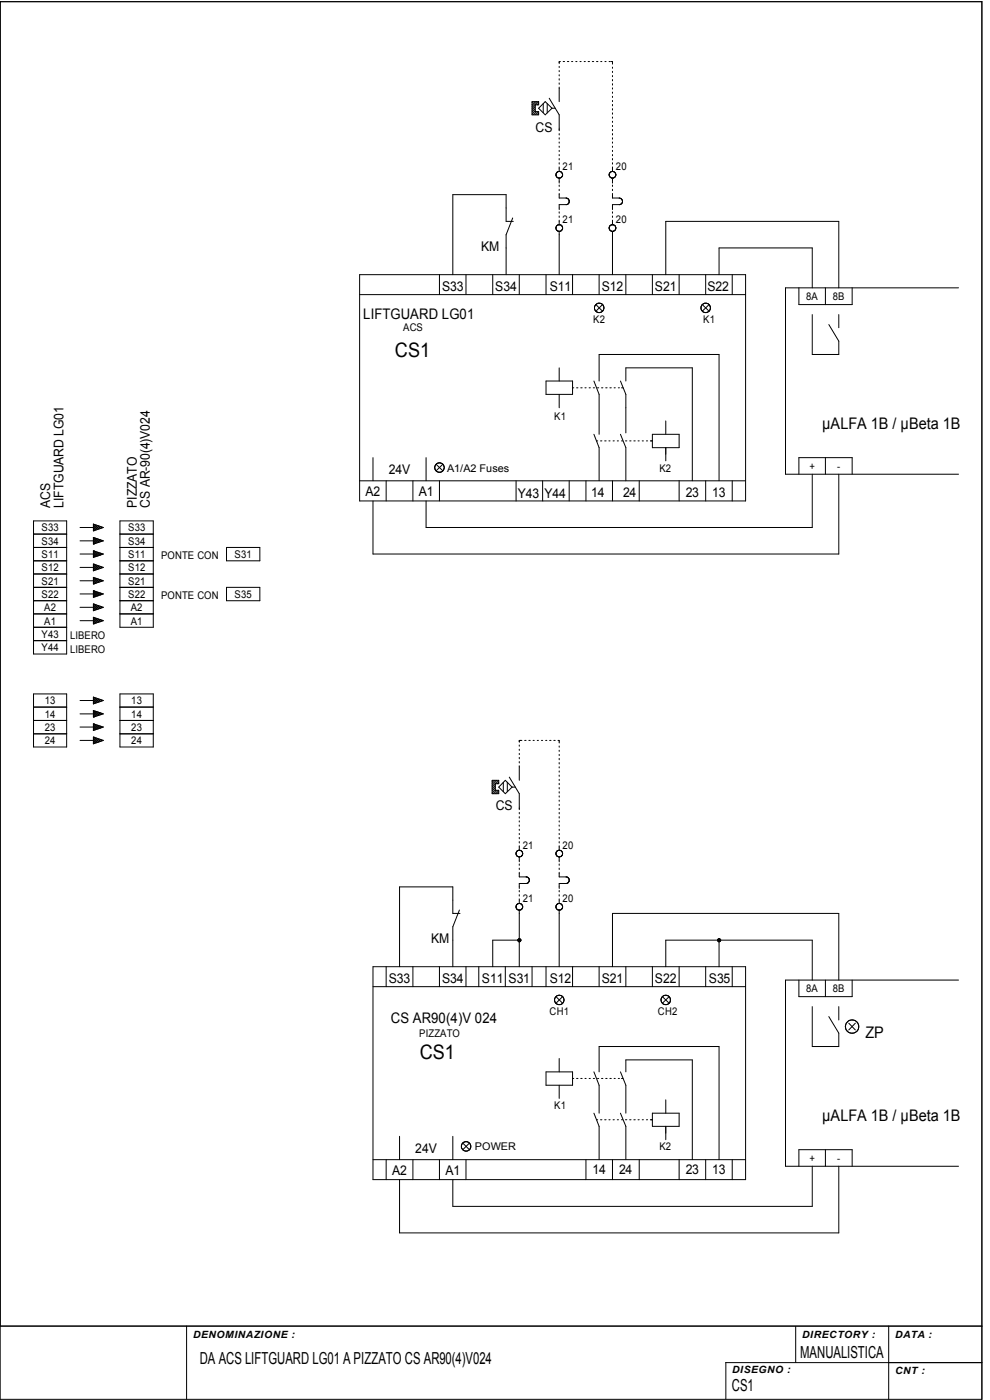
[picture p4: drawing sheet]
<svg xmlns="http://www.w3.org/2000/svg" width="210mm" height="297mm" viewBox="0 0 210 297" stroke-linecap="round" stroke-linejoin="round" font-family="sans-serif">
<g fill="none" stroke="#000" stroke-width=".21">
<path d="M0 .4h208.3v296.5h-208.3zM118.6 14.1v.2M118.6 15v.2M118.6 15.9v.2M118.6 16.7v.3M118.6 17.6v.3M118.6 18.5v3.1M118.9 13.1h-.3v.3M119.5 13.1h.3M120.4 13.1h.2M121.2 13.1h.3M122.1 13.1h.3"/>
<path d="M123 13.1h.3M123.9 13.1h.3M124.8 13.1h.3M125.6 13.1h.3M126.5 13.1h.3M127.4 13.1h.3M128.3 13.1h.3M129.2 13.1h.3M129.6 13.1h.3v.5M129.9 14.2v.3M129.9 15.1v.3M129.9 16v.3"/>
<path d="M129.9 16.9v.3M129.9 17.8v.3M129.9 18.6v.3M129.9 19.5v.3M112.9 21.6h1.4v.6h-.8v1.5h.8v.7h-1.4zM113.1 21.6l-.2 .2M113.5 21.6l-.6 .6M113.5 23.5l-.6 .7M113.5 23.1l-.6 .7M113.5 22.7l-.6 .7M113.5 22.3l-.6 .7M113.7 23.7l-.6 .7"/>
<path d="M113.9 21.6l-1 1M114.2 23.7l-.7 .7M114.3 21.6l-.7 .6M114.3 24l-.4 .4M114.3 22l-.3 .2M115.2 22v1.9M115.7 21.6l1.4 1.4-1.4 1.4-1.4-1.4zM116.1 22v1.9M116.5 20.8l2.1 3.6v3.3M117.1 23h.7M118 37.3v.1M118 37.4l.1 .1"/>
<path d="M118 36.7v.1M118 37.4h.1M118.1 37.5v.1M118.3 37.7h.1M118.4 37.7v.1M118.6 28.3v.3M118.6 29.2v.3M118.6 30.1v.3M118.6 31v.3M118.6 31.9v.2M118.6 32.8v.2M118.6 33.6v.3"/>
<path d="M118.6 34.5v.3M118.6 35.4v1M118.6 37.8v1M118.6 39.3v.3M118.8 37.7v.1M119.2 36.7l.1 .7-.2 .3h-.7l-.3-.1M119.2 36.7h.1M119.2 36.7l-.2-.3h-.7l-.4 .5 .1 .4M119.3 36.9h.1M119.3 37.2v.1M129.4 36.6v.1M129.4 37.5h.1"/>
<path d="M129.5 36.5h.1M129.5 37.7h.1M129.6 37.7l-.4-.4 .1-.5 .3-.4h.6a.81 .81 0 0 1 .4 .9l-.3 .4M129.6 37.7h.1M129.6 37.7l.2 .1M129.7 37.7h.5M129.9 20.4v.3M129.9 21.3v.3M129.9 22.2v.3M129.9 23v.3M129.9 23.9v.3M129.9 24.8v.3"/>
<path d="M129.9 25.7v.3M129.9 26.6v.3M129.9 27.4v.3M129.9 28.3v.3M129.9 29.2v.3M129.9 30.1v.3M129.9 31v.3M129.9 31.9v.2M129.9 32.8v.2M129.9 33.6v.3M129.9 34.5v.3M129.9 35.4v1"/>
<path d="M129.9 37.8v1M129.9 39.3v.3M130.2 37.7l-.1 .1M130.2 37.7h.1M130.3 36.5h.1M130.3 37.7h.1M130.5 36.7h.1M130.5 37.4v.1M130.6 36.9v.1M130.6 37.2h.1M76.3 58.3h81.9v48h-81.9zM93.2 58.3v4.2"/>
<path d="M98.8 58.3v4.2M104.5 58.3v4.2M108.8 46.2l-1.4 3.6v8.5M108.9 47h-1.5v-5.7h-11.3v17M110.2 58.3v4.2M115.8 58.3v4.2M118 48.1l.4-.4a.81 .81 0 0 1 .9 .4v.6l-.6 .4-.6-.2-.2-.3zM118 48h.1M118 48.7h.1M118.2 47.8h.1M118.3 49h.1M118.6 40.1v.3"/>
<path d="M118.6 41v1l1.8 .1M118.6 44.9v.3M118.6 45.8v.3M118.6 46.7v1M118.6 49.1v9.2M119 49h.1M119 47.8h.1M119.1 47.8v.1M119.1 47.9h.1M119.2 47.9v.1M119.2 48.7v.1M119.3 48.2h.1"/>
<path d="M119.3 48.5v.1M120.4 42.1h.1M120.4 42.1l.2 .3M120.6 42.4l.1 .5-.3 .4-1.8 .1v1.1M120.6 42.4h.1M120.7 42.4v.1M120.7 43h.1M121.5 58.3v4.2M127.1 58.3v4.2M129.3 48.1v.6M129.3 48.7l.3 .3M129.3 48v.1"/>
<path d="M129.3 48.7h.1M129.4 47.9h.1M129.4 47.9l-.1 .1M129.4 48.8h.1M129.4 47.9l.3-.2h.4l.5 .3M129.5 48.9h.1M129.6 49h.1M129.9 40.1v.3M129.9 41v1h1.5l.3 .1a.67 .67 0 0 1 .2 1l-.2 .2M129.9 44.9v.3M129.9 45.8v.3M129.9 46.7v1"/>
<path d="M129.9 49.1v9.2M130.2 49h.1M130.3 47.8h.1M130.6 48.1l-.1 .7-.5 .3-.4-.1M130.6 48v.1M130.6 48.7h.1M130.6 48.2v.1M130.6 48.5h.1M131.6 43.4h.1M131.7 43.3l-1.8 .1v1.1M131.7 43.3h.1M131.9 42.3v.1"/>
<path d="M132.8 58.3v4.2M138.4 58.3v4.2M141.2 58.3v-11.3h36.7v14.1M144.1 58.3v4.2M149.7 58.3v4.2M152.5 58.3v-5.7h19.8v8.5M155.3 58.3v4.2M76.3 62.5h81.9M118.6 78v2.8M126.2 65.6h.1M126.2 65.7v.1M126.4 64.6l1.4 1.4"/>
<path d="M127.3 66.3h.1M127.4 64.4h.1M127.5 66.2h.1M127.5 64.4h.1M127.8 64.6l-1.4 1.4M128 65.7h.1M128.1 65h.1M128.1 65.5v.1M148.7 65.4h.1M148.8 64.9l-.1 .7 .4 .5 .4 .2h.5l.4-.3M148.8 64.8v.1M149 64.6l.5-.3h.4l.5 .3"/>
<path d="M149 64.6l-.2 .2M149 64.6l1.4 1.4M149.2 66.2h.1M149.4 64.4h.1M149.9 66.3h.1M150.4 64.6a.97 .97 0 0 1 0 1.4M150.4 64.6l-1.4 1.4M169.5 61.1v3.5h11.3v-3.5M172.3 66.7v8.5h5.6v-2.8l-2.1-3.5M175.1 61.1v3.5M177.9 66.7v2.8M203.3 61.1h-36.7v39.5h36.7"/>
<path d="M79.1 97.1v4.9M90.4 97.1v4.9M92.3 98.8l.6-.6h.6a1 1 0 0 1 .5 1.6l-.3 .3M92.3 98.9l-.1 .6 .5 .6 .3 .1 .7-.1M92.3 98.8v.1M92.3 99.6v.1M92.5 98.5l1.4 1.4M93.1 98.2h-.1M93.4 98.2h.1M93.9 98.5l-1.4 1.4M115.8 80.8h5.7v2.9h-5.7zM118.6 83.7v2.8"/>
<path d="M121.5 82.3h.2M122.3 82.3h.3M123.2 82.3h.3M124.1 82.3h.2M125 82.3h.2M125.9 82.3h.2M126 80.8l1.1 2.9v8.4M126 92.1l1.1 2.9v7M126.5 93.5h.3M126.7 82.3h.3M127.1 80.8v-5.6h25.4v26.8M127.4 93.5h.3"/>
<path d="M127.6 82.3h.3M128.3 93.5h.3M128.5 82.3h.3M129.2 93.5h.2M129.4 82.3h.3M130 93.5h.3M130.3 82.3h.2M130.9 93.5h.3M131.1 82.3h.3M131.6 80.8l1.2 2.9v8.1M131.6 92.1l1.2 2.9v7M131.8 82.3h.4"/>
<path d="M131.8 93.5h.3M132.7 93.5h.3M132.8 80.8v-2.8h14.1v24M133.6 93.5h.3M134.5 93.5h.2M135.3 93.5h.3M136.2 93.5h.3M137.1 93.5h.3M138 93.5h.4M138.4 92.1h5.7v2.9h-5.7zM141.2 89.3v2.8M141.2 95v2.8"/>
<path d="M175.1 97.1v3.5M7.1 110.5h7v28.2h-7zM7.1 119h7M7.1 116.1h7M7.1 113.3h7M17 111.9h2.8M17 114.7h2.8M17 117.5h2.8M19.8 116.9h.1M19.8 119.7h.1M19.8 115.4h.1M19.8 112.6h.1"/>
<path d="M19.8 111.2l2.1 .7-2.1 .7zM19.8 114l2.1 .7-2.1 .7zM19.8 116.9l2.1 .6-2.1 .8zM19.8 119.7l2.1 .7-2.1 .7zM19.8 117l.9 1 .6-.6 .3 .3M19.8 117.3l.3-.4 .9 .9M19.8 117.4l.6 .6M19.8 119.9l.9 .9 .6-.6 .3 .3M19.8 114.2l.9 .9 .6-.6 .3 .3M19.8 114.4l.3-.3 .9 .9M19.8 114.6l.6 .6M19.8 111.4l.9 .9 .6-.6 .3 .3"/>
<path d="M19.8 111.6l.3-.3 .9 .9M19.8 111.8l.6 .6M20.4 117.1l-.6 .6M20.4 119.9l-.6 .6M20.4 114.2l-.6 .6M20.4 111.4l-.6 .6M21 117.2l-.9 .9-.3-.3M21 114.4l-.9 .9-.3-.3M21 111.6l-.9 .9-.3-.3M21.6 117.5l-.3 .2-.6-.5-.9 .9M21.6 114.6l-.3 .3-.6-.6-.9 .9M21.6 111.8l-.3 .3-.6-.6-.9 .9"/>
<path d="M25.4 110.5h7.1v22.6h-7.1zM25.4 119h7.1M25.4 116.1h7.1M25.4 113.3h7.1M48 116.1h7.1v2.9h-7.1zM76.3 102h81.9M81.9 102v4.3M87.6 102v4.3M93.2 102v4.3M93.7 100.1h.1M109.5 102v4.3M115.1 102v4.3"/>
<path d="M120.7 102v4.3M124.3 102v4.3M129.9 102v4.3M135.6 102v4.3M144.1 102v4.3M149.7 102v4.3M155.3 102v4.3M169.5 100.6v-3.5h11.3v3.5M172.3 100.6v11.3h-81.9v-5.6M177.9 100.6v16.9h-98.8v-11.2M7.1 135.9h7M7.1 133.1h7"/>
<path d="M7.1 130.2h7M7.1 127.4h7M7.1 124.6h7M7.1 121.8h7M17 120.4h2.8M17 123.2h2.8M17 126h2.8M17 128.8h2.8M17 131.7h2.8M19.8 132.4h.1M19.8 128.2h.1M19.8 125.3h.1"/>
<path d="M19.8 123.9h.1M19.8 122.5l2.1 .7-2.1 .7zM19.8 125.3l2.1 .7-2.1 .7zM19.8 128.1l2.1 .7-2.1 .8zM19.8 131l2.1 .7-2.1 .7zM19.8 131.2l.9 .9 .6-.6 .3 .3M19.8 131.4l.3-.3 .9 .9M19.8 131.5l.6 .7M19.8 128.3l.9 1 .6-.7 .3 .3M19.8 128.6l.3-.4 .9 .9M19.8 128.7l.6 .6M19.8 125.5l.9 .9 .6-.6 .3 .3"/>
<path d="M19.8 125.7l.3-.3 .9 .9M19.8 125.9l.6 .6M19.8 122.7l.9 .9 .6-.6 .3 .3M19.8 122.9l.3-.3 .9 .9M19.8 123.1l.6 .6M19.8 120.1l.3-.3 .9 .9M19.8 120.2l.6 .7M20.4 131.2l-.6 .6M20.4 128.3l-.6 .7M20.4 125.5l-.6 .6M20.4 122.7l-.6 .6M21 131.4l-.9 .9-.3-.4"/>
<path d="M21 128.5l-.9 .9-.3-.3M21 125.7l-.9 .9-.3-.3M21 122.9l-.9 .9-.3-.3M21 120.1l-.9 .9-.3-.3M21.6 131.5l-.3 .4-.6-.6-.9 .9M21.6 128.8l-.3 .2-.6-.5-.9 .8M21.6 125.9l-.3 .3-.6-.6-.9 1M21.6 123.1l-.3 .3-.6-.6-.9 .9M21.6 120.3l-.3 .3-.6-.6-.9 .9M25.4 130.2h7.1M25.4 127.4h7.1M25.4 124.6h7.1"/>
<path d="M25.4 121.8h7.1M48 124.6h7.1v2.8h-7.1zM7.1 147.2h7v11.3h-7zM7.1 155.7h7M7.1 152.8h7M7.1 150h7M17 148.6h2.8M17 151.4h2.8M17 154.2h2.8M17 157.1h2.8M19.8 156.4h.1M19.8 153.6h.1"/>
<path d="M19.8 152.1h.1M19.8 147.9l2.1 .7-2.1 .7zM19.8 150.7l2.1 .7-2.1 .7zM19.8 153.6l2.1 .6-2.1 .8zM19.8 156.4l2.1 .7-2.1 .7zM19.8 156.6l.9 .9 .6-.6 .3 .3M19.8 156.8l.3-.3 .9 .9M19.8 156.9l.6 .7M19.8 153.7l.9 1 .6-.6 .3 .3M19.8 154l.3-.4 .9 .9M19.8 154.2l.6 .5M19.8 150.9l.9 .9 .6-.6 .3 .3"/>
<path d="M19.8 151.1l.3-.2 .9 .8M19.8 151.3l.6 .6M19.8 148.1l.9 .9 .6-.6 .3 .3M19.8 148.3l.3-.3 .9 .9M19.8 148.5l.6 .6M20.4 156.6l-.6 .6M20.4 153.8l-.6 .6M20.4 150.9l-.6 .7M20.4 148.1l-.6 .6M21 156.8l-.9 .9-.3-.3M21 153.9l-.9 1-.3-.4M21 151.1l-.9 .9-.3-.3"/>
<path d="M21 148.3l-.9 .9-.3-.3M21.6 157l-.3 .3-.6-.6-.9 .9M21.6 154.2l-.3 .2-.6-.5-.9 .9M21.6 151.3l-.3 .3-.6-.6-.9 1M21.6 148.5l-.3 .3-.6-.6-.9 .9M25.4 147.2h7.1v11.3h-7.1zM25.4 155.7h7.1M25.4 152.8h7.1M25.4 150h7.1M110.2 158v.3M110.2 158.9v.3M110.2 159.8v.3"/>
<path d="M110.7 157.1h-.5v.3M111.3 157.1h.3M112.2 157.1h.3M113.1 157.1h.2M114 157.1h.2M114.9 157.1h.2M115.7 157.1h.3M116.6 157.1h.3M117.5 157.1h.3M118.4 157.1h.2v.5M118.6 158.3v.2M118.6 159.1v.3"/>
<path d="M104.4 165.5h1.4v.8h-.7v1.4h.7v.7h-1.4zM104.6 165.5l-.2 .3M105 165.5l-.6 .7M105.1 167.5l-.7 .7M105.1 167.1l-.7 .7M105.1 166.7l-.7 .7M105.1 166.3l-.7 .7M105.3 167.7l-.7 .7M105.4 165.5l-1 1.1M105.7 167.7l-.7 .7M105.8 168l-.4 .4M105.8 166l-.3 .3"/>
<path d="M105.8 165.6l-.7 .7M106.8 166v2M107.2 165.5l1.4 1.5-1.4 1.4-1.4-1.4zM107.6 166v2M108 164.9l2.2 3.5v3.4M108.6 167h.7M110.2 160.7v.3M110.2 161.6v.3M110.2 162.5v3M110.2 172.4v.3M110.2 173.2v.3M110.2 174.1v.3"/>
<path d="M110.2 175v.3M110.2 175.9v.3M110.2 176.8v.3M110.2 177.6v.3M110.2 178.5v.3M110.2 179.4v1M118.6 160v.3M118.6 160.9v.3M118.6 161.8v.3M118.6 162.7v.2M118.6 163.6v.2M118.6 164.4v.3"/>
<path d="M118.6 165.3v.3M118.6 166.2v.3M118.6 167.1v.3M118.6 168v.3M118.6 168.8v.3M118.6 169.7v.3M118.6 170.6v.3M118.6 171.5v.3M118.6 172.4v.3M118.6 173.2v.3M118.6 174.1v.3M118.6 175v.3"/>
<path d="M118.6 175.9v.3M118.6 176.8v.3M118.6 177.6v.3M118.6 178.5v.3M118.6 179.4v1M97.5 193.1l-1.4 3.5v8.5M97.6 193.8h-1.5v-5.7h-11.3v17M109.5 192.7l.1 .1M109.5 180.8h.1M109.5 192.6v.1M109.6 181.4v.1M109.6 192h.1"/>
<path d="M109.6 181.5h.1M109.6 192.8h.1M109.6 181.5v.1M109.6 192.8l.3 .3M109.6 180.6l-.1 .3 .1 .6M109.6 180.6h.1M109.6 181.6h.1M109.7 181.6l.2 .1M109.8 181.7h.1M109.8 180.5l.3-.1 .5 .1 .3 .5-.1 .3M109.8 191.7h.1M109.9 180.4l-.2 .2"/>
<path d="M109.9 181.7v.1M110.2 181.8v1M110.2 183.3v.3M110.2 184.2v.3M110.2 185.1v.9l1.7 .1M110.2 188.9v.3M110.2 189.8v.3M110.2 190.7v1M110.2 193.1v12M110.2 199.5h-5.7v5.6M110.4 181.7v.1M110.4 193v.1"/>
<path d="M110.5 191.7h-.5l-.3 .1-.2 .4v.4M110.5 180.4v.1M110.5 191.7h.1M110.5 191.7l.1 .1M110.6 191.8a.64 .64 0 0 1 0 1.1l-.7 .1M110.6 191.8h.1M110.6 180.6h.1M110.7 180.7h.1M110.7 192h.1M110.7 192.8h.1M110.8 181.3h.1M110.8 192.1v.1"/>
<path d="M110.8 181.3l-.3 .4h-.6M111.8 187.4h-.1M111.9 186.1h.1M112 186.1l.2 .2M112.2 186.4v.6M112.2 186.3v.1M112.2 187v.1M112.2 187l-.3 .4h-1.7v1.1M112.2 187h.1M118 180.8h.1M118 192.6v.1M118 181.4v.1"/>
<path d="M118 192h.1M118 192.7v.1M118.2 191.8l.5-.1 .6 .4v.6l-.3 .3h-.7l-.3-.4-.1-.4zM118.2 180.5l-.3 .4 .2 .7 .5 .2 .5-.2M118.2 181.7h.1M118.2 193h.1M118.3 180.5l.3-.1 .4 .1M118.3 191.7h.1M118.4 180.4l-.2 .1M118.4 193v.1M118.4 181.7v.1M118.6 181.8v1"/>
<path d="M118.6 183.3v.3M118.6 184.2v.3M118.6 185.1v.9h1.6l.4 .3M118.6 188.9v.3M118.6 189.8v.3M118.6 190.7v1M118.6 193.1v12M119 191.7h.1M119 180.4l.1 .2M119 181.7h.1M119 193h.1M119.1 180.6h.1"/>
<path d="M119.1 181.6h.1M119.1 192.9h.1M119.1 192.8h.1M119.1 180.6l.2 .4-.2 .6M119.2 180.7h.1M119.2 181.5h.1M119.2 192h.1M119.2 192.8h.1M119.3 192.2h.1M119.3 192.5h.1M120.2 187.4h.1M120.6 186.3h.1"/>
<path d="M120.6 186.4l.1 .6M120.6 186.3v.1M120.6 187v.1M120.7 187l-.3 .4h-1.8v1.1M120.7 187h.1M152.5 199.5v5.6M79.1 205.1h79.1v45.2h-79.1zM79.1 209.3h79.1M81.9 205.1v4.2M87.6 205.1v4.2M93.2 205.1v4.2M98.8 205.1v4.2"/>
<path d="M101.6 205.1v4.2M107.2 205.1v4.2M112.9 205.1v4.2M115.8 205.1v4.2M117.7 212.5v.1M117.8 211.6h.1M117.9 211.4l1.4 1.4M118.2 213h.1M119.1 211.3l-.6-.2-.4 .2-.4 .5-.1 .5 .3 .5 .5 .3h.5l.4-.3M119.1 211.3h.1M119.1 211.3l.4 .3 .1 .4-.1 .6-.2 .2M119.3 211.4l-1.4 1.4"/>
<path d="M121.5 205.1v4.2M127.1 205.1v4.2M129.9 205.1v-11.3h48v14.1M132.8 205.1v4.2M138.4 205.1v4.2M140.3 212.4h.1M140.5 211.4l1.4 1.4M140.8 211.2h.1M141.2 205.1v-5.6h31.1v8.4M141.5 213.1h.1M141.9 211.4l-1.4 1.4M142.2 212.4v.1"/>
<path d="M144.1 205.1v4.2M149.7 205.1v4.2M155.3 205.1v4.2M169.5 207.9v3.5h11.3v-3.5M172.3 213.5v8.5h5.6v-2.8l-2.1-3.5M175.1 207.9v3.5M177.9 213.5v2.9M180 217.1l1.4 1.4M181.4 217.1l-1.4 1.4M203.3 207.9h-36.7v39.5h36.7M115.8 227.4h5.7v2.8h-5.7zM118.6 224.6v2.8"/>
<path d="M118.6 230.2v2.8M121.5 228.8h.2M122.3 228.8h.3M123.2 228.8h.3M124.1 228.8h.2M125 228.8h.2M125.9 228.8h.2M126 227.4l1.1 2.8v6M126 236.2l1.1 2.7v7.1M126.5 237.6h.3M126.7 228.8h.3M127.1 227.4v-5.4h25.4v24"/>
<path d="M127.4 237.6h.3M127.6 228.8h.3M128.3 237.6h.3M128.5 228.8h.3M129.2 237.6h.2M129.4 228.8h.3M130 237.6h.3M130.3 228.8h.2M130.9 237.6h.3M131.1 228.8h.3M131.6 227.4l1.2 2.8v6M131.6 236.2l1.2 2.7v7.1"/>
<path d="M131.8 228.8h.4M131.8 237.6h.3M132.7 237.6h.3M132.8 227.4v-2.5h14.1v21.1M133.6 237.6h.3M134.5 237.6h.2M135.3 237.6h.3M136.2 237.6h.3M137.1 237.6h.3M138 237.6h.4M138.4 236.2h5.7v2.7h-5.7zM141.2 233.3v2.9"/>
<path d="M141.2 238.9v2.9M79.1 246h79.1M81.9 246v4.3M84.8 241.1v4.9M87.6 246v4.3M93.2 246v4.3M96.1 241.1v4.9M97.9 243.4v.1M97.9 242.9h.1M98 242.8v.9a1.05 1.05 0 0 0 1.1 .5M98 242.8h.1M98.2 242.5l1.4 1.4"/>
<path d="M98.4 242.3h.1M98.6 244.2h.1M98.8 246v4.3M99.1 244.2h.1M99.4 242.3l-.7-.1-.5 .3-.2 .3M99.4 242.3v.1M99.4 242.4a1.01 1.01 0 0 1 .4 1.2l-.6 .6M99.6 242.5l-1.4 1.4M99.8 242.9v.1M124.3 246v4.3M129.9 246v4.3M135.6 246v4.3"/>
<path d="M144.1 246v4.3M149.7 246v4.3M155.3 246v4.3M169.5 247.4v-3.5h11.3v3.5M172.3 247.4v8.5h-76.2v-5.6M175.1 243.9v3.5M177.9 247.4v14.2h-93.1v-11.3M0 281.3h208.3M39.6 281.3v15.6M168.8 281.4v7.7M188.5 281.3v15.6M208.3 289.1h-54.4l.1 7.7"/>
<circle cx="127.1" cy="65.3" r=".99"/>
<circle cx="110.2" cy="199.5" r=".32"/>
<circle cx="152.5" cy="199.5" r=".32"/>
<circle cx="141.2" cy="212.1" r="1.01"/>
<circle cx="180.7" cy="217.8" r="1.43"/>
</g>
<g fill="#000">
<circle cx="110.2" cy="199.5" r=".32"/>
<circle cx="152.5" cy="199.5" r=".32"/>
</g>
<g font-size="4.2">
<text x="83.8" y="75.8">CS1</text>
<text x="89.1" y="224.7">CS1</text>
</g>
<g font-size="3.5">
<text x="42.4" y="289.5">DA ACS LIFTGUARD LG01 A PIZZATO CS AR90(4)V024</text>
<text x="169.8" y="288">MANUALISTICA</text>
<text x="155.2" y="295.2">CS1</text>
</g>
<g font-size="3.4">
<text x="174.4" y="91">µALFA 1B / µBeta 1B</text>
<text x="183.6" y="220.2">ZP</text>
<text x="174.4" y="237.8">µALFA 1B / µBeta 1B</text>
</g>
<g font-size="3.1">
<text x="77" y="67.7">LIFTGUARD LG01</text>
<text x="82.9" y="217.1">CS AR90(4)V 024</text>
</g>
<g font-size="2.8">
<text x="113.6" y="27.9">CS</text>
<text x="102.1" y="53.3">KM</text>
<text x="93.8" y="61.8">S33</text>
<text x="105.1" y="61.8">S34</text>
<text x="116.6" y="61.8">S11</text>
<text x="127.6" y="61.8">S12</text>
<text x="138.9" y="61.8">S21</text>
<text x="150.1" y="61.8">S22</text>
<text x="82.5" y="100.6">24V</text>
<text x="10.6" y="107.7" transform="rotate(-90 10.6 107.7)">ACS</text>
<text x="13.5" y="107.7" transform="rotate(-90 13.5 107.7)">LIFTGUARD LG01</text>
<text x="29" y="107.7" transform="rotate(-90 29 107.7)">PIZZATO</text>
<text x="31.8" y="107.7" transform="rotate(-90 31.8 107.7)">CS AR-90(4)V024</text>
<text x="77.6" y="105.2">A2</text>
<text x="88.8" y="105.2">A1</text>
<text x="109.8" y="105.6">Y43 Y44</text>
<text x="125.4" y="105.4">14</text>
<text x="132.2" y="105.4">24</text>
<text x="145.5" y="105.4">23</text>
<text x="151.1" y="105.4">13</text>
<text x="105.2" y="171.9">CS</text>
<text x="91.4" y="200.1">KM</text>
<text x="82.5" y="208.6">S33</text>
<text x="93.8" y="208.6">S34</text>
<text x="102.2" y="208.6">S11 S31</text>
<text x="116.6" y="208.6">S12</text>
<text x="127.6" y="208.6">S21</text>
<text x="138.9" y="208.6">S22</text>
<text x="150.4" y="208.6">S35</text>
<text x="88.1" y="244.6">24V</text>
<text x="83.2" y="249.2">A2</text>
<text x="94.5" y="249.2">A1</text>
<text x="125.7" y="249.1">14</text>
<text x="131.3" y="249.1">24</text>
<text x="145.5" y="249.1">23</text>
<text x="151.1" y="249.1">13</text>
</g>
<g font-size="2.2">
<text x="119.3" y="36.1">21</text>
<text x="130.6" y="36.1">20</text>
<text x="119.3" y="47.4">21</text>
<text x="130.6" y="47.4">20</text>
<text x="171" y="63.6">8A</text>
<text x="176.7" y="63.6">8B</text>
<text x="85.5" y="70.1">ACS</text>
<text x="125.9" y="68.6">K2</text>
<text x="149.1" y="68.6">K1</text>
<text x="117.6" y="89">K1</text>
<text x="94.8" y="100.1">A1/A2 Fuses</text>
<text x="139.9" y="100.1">K2</text>
<text x="171.7" y="99.6">+</text>
<text x="177.6" y="99.6">-</text>
<text x="8.8" y="112.8">S33</text>
<text x="27.2" y="112.8">S33</text>
<text x="8.8" y="118.4">S11</text>
<text x="8.8" y="115.6">S34</text>
<text x="27.2" y="118.4">S11</text>
<text x="27.2" y="115.6">S34</text>
<text x="34.2" y="118.7">PONTE CON</text>
<text x="49.7" y="118.4">S31</text>
<text x="8.8" y="124.1">S21</text>
<text x="8.8" y="121.2">S12</text>
<text x="27.2" y="124.1">S21</text>
<text x="27.2" y="121.2">S12</text>
<text x="8.8" y="126.8">S22</text>
<text x="9.4" y="129.7">A2</text>
<text x="27.2" y="126.8">S22</text>
<text x="27.7" y="129.7">A2</text>
<text x="34.2" y="127.1">PONTE CON</text>
<text x="49.7" y="126.8">S35</text>
<text x="8.8" y="135.4">Y43</text>
<text x="9.4" y="132.5">A1</text>
<text x="14.9" y="135.6">LIBERO</text>
<text x="27.7" y="132.5">A1</text>
<text x="8.8" y="138.2">Y44</text>
<text x="14.9" y="138.4">LIBERO</text>
<text x="9.5" y="149.5">13</text>
<text x="27.9" y="149.5">13</text>
<text x="9.5" y="155.1">23</text>
<text x="9.5" y="152.3">14</text>
<text x="27.9" y="155.1">23</text>
<text x="27.9" y="152.3">14</text>
<text x="9.5" y="157.9">24</text>
<text x="27.9" y="157.9">24</text>
<text x="110.9" y="180.1">21</text>
<text x="119.3" y="180.1">20</text>
<text x="110.9" y="191.4">21</text>
<text x="119.3" y="191.4">20</text>
<text x="116.6" y="215.4">CH1</text>
<text x="139.6" y="215.4">CH2</text>
<text x="171" y="210.5">8A</text>
<text x="176.7" y="210.5">8B</text>
<text x="88.9" y="220">PIZZATO</text>
<text x="117.6" y="235.3">K1</text>
<text x="100.8" y="244">POWER</text>
<text x="139.9" y="244">K2</text>
<text x="171.7" y="246.4">+</text>
<text x="177.6" y="246.4">-</text>
</g>
<g font-size="2.1">
<text x="41" y="283.8">DENOMINAZIONE :</text>
<text x="170.2" y="283.8">DIRECTORY :</text>
<text x="189.9" y="283.8">DATA :</text>
<text x="155.3" y="291.3">DISEGNO :</text>
<text x="189.9" y="291.6">CNT :</text>
</g>
</svg>
